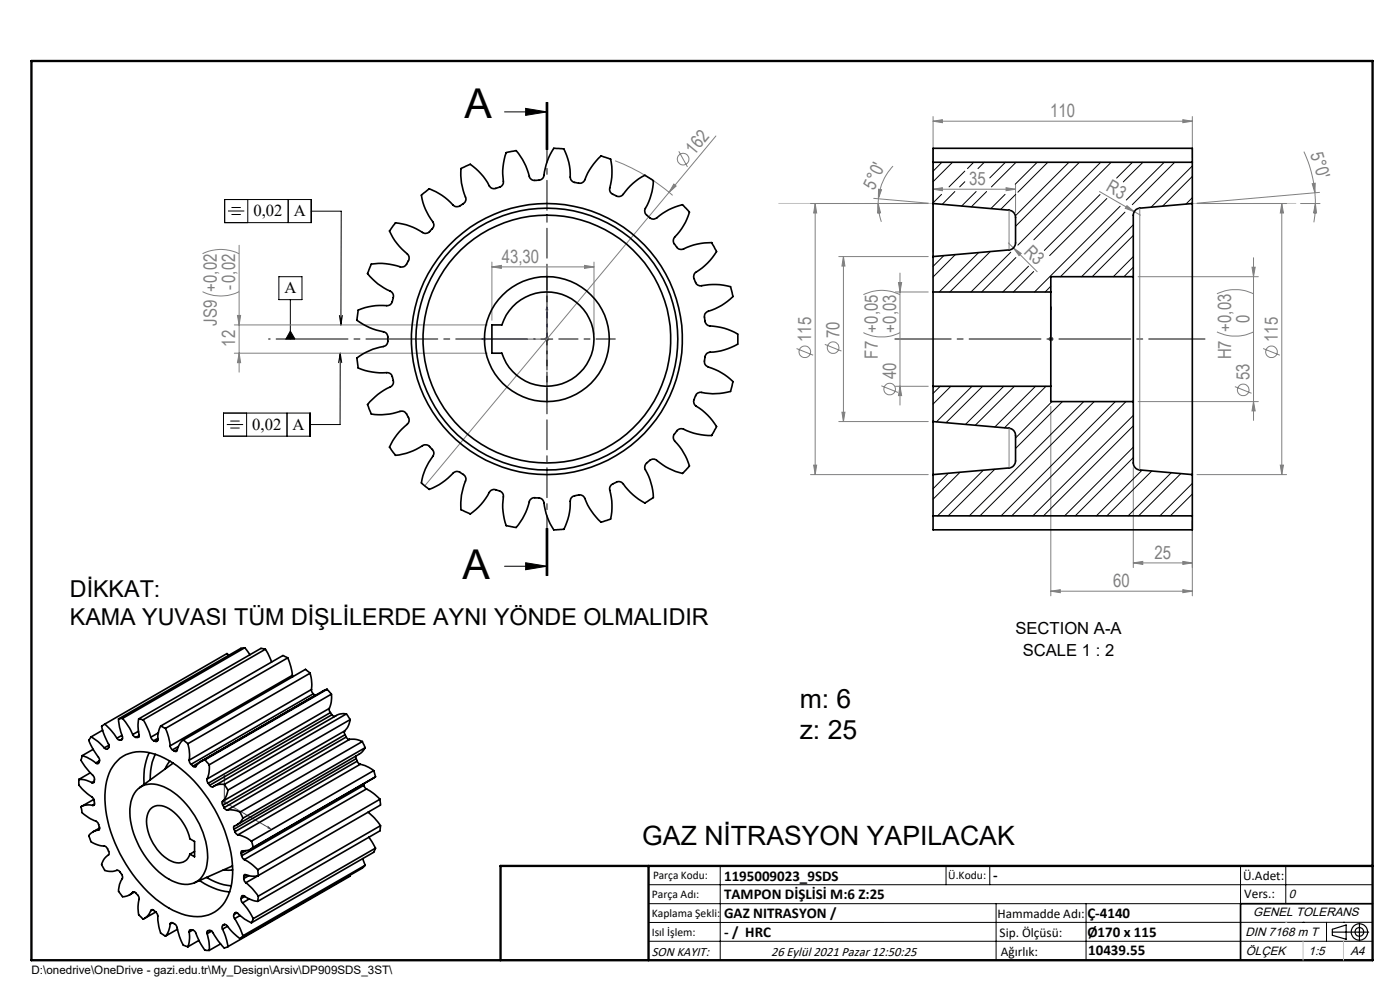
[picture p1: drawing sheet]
<svg xmlns="http://www.w3.org/2000/svg" width="297mm" height="210mm" viewBox="0 0 297 210" stroke-linecap="round" stroke-linejoin="round" font-family="sans-serif">
<g fill="none" stroke="#808080" stroke-width=".21">
<path d="M130.5 34.1a41.6 41.6 0 0 1 12.2 7.3M142.9 39l.5 .5-1.5 1.3zM144 32.1l1.8 3.3M151.9 28.8l-10 12M189.4 35.2a11.8 11.8 0 0 0-3.1 6.9M197.9 25.7l2-.3v.6zM197.9 24.7v28.7M197.9 25.7h55M213.4 39.8l2 .3-2 .4zM215.4 39.1v6M250.9 25.4l2 .3-2 .3zM252.9 24.7v8.7"/>
<path d="M276.6 32.2a25.7 25.7 0 0 1 2.3 8.7M278.4 39l.6-.1-.1 2zM43 53.8a8.6 8.6 0 0 1 7.7 0M50.7 52v26.9M104.4 56.6l2-.3v.6zM104.4 55.6v12.3M104.4 56.6h21.6M124 56.3l2 .3-2 .3zM126 55.6v15.3M141.9 40.8l-51.8 62.3M171.9 43.2h25M172.9 43.2l.3 2h-.6z"/>
<path d="M172.9 43.2v57.5M177.9 54.4h19M178.9 54.4v35M178.9 54.4l.3 2h-.6zM185.3 42.1l11.7 1M186.3 43.2l.5 1.9-.6 .1zM186.3 43.2a12 12 0 0 0 .7 3.9M186.3 42.1v1.1M186.4 40.1l.6 .1-.7 1.9zM190.6 59.9h.7l-.4 2zM190.9 57.9v28M197.9 40.1l2-.3v.7z"/>
<path d="M197.9 40.1h17.5M213.9 51.5l6.1 6.1M215 52.6l1.6 1.2-.4 .4zM233.3 40.6l7.3 4.3M239.1 43.6l1.5 1.3-1.9-.7zM240.6 44.9l1.3 .7M241.4 58.7h25.5M253.9 43.2h19M265.6 56.7h.7l-.4 2zM265.9 54.7v34.5M271.9 43.2l.4 2h-.7zM271.9 43.2v57.5"/>
<path d="M275.9 43.2h4.1M278.9 40.9l.1 2.3M279 43.2l.3 2-.6-.1zM279 43.2l-.3 4M279.9 40.8l-26 2.3M43 61.9a8.6 8.6 0 0 0 7.7 0M49.7 68.9h53.7M49.7 74.9h53.7M50.4 66.9h.6l-.3 2zM50.7 74.9l.3 2h-.6zM115.5 71.9h1M115.7 71.6l.7 .7"/>
<path d="M116 71.4v1M116.4 71.6l-.7 .7M169 73.9l3.5 1.4M175 73.1l3.5 1.4M183.2 70.5a8.6 8.6 0 0 0 7.7 0M183.2 62.5a8.6 8.6 0 0 1 7.7 0M189.9 61.9h7M222.4 71.9h1M222.6 71.6l.7 .7M222.9 71.4v1M223.3 71.6l-.7 .7M258.2 70.4a9 9 0 0 0 7.7 0"/>
<path d="M258.2 62.3a9 9 0 0 1 7.7 0M268 73.9l3.5 1.4M172.6 98.7h.6l-.3 2zM177.9 89.4h19M178.6 87.4h.6l-.3 2zM187 81.8l3.5 1.4M189.9 81.9h7M190.9 81.9l.4 2h-.7zM222.9 86.2v40.2M240.4 99.2v21.2M241.4 85.2h25.5M262 82l3.5 1.4"/>
<path d="M265.9 85.2l.4 2h-.7zM271.6 98.7h.7l-.4 2zM171.9 100.7h25M240.4 119.4l2-.3v.6zM240.4 119.4h12.5M250.9 119.1l2 .3-2 .3zM252.9 110.4v16M253.9 100.7h19M222.9 125.4l2-.3v.6zM222.9 125.4h30M250.9 125.1l2 .3-2 .3zM47.1 170.1h1"/>
<path d="M47.2 169.8l.7 .7M47.6 169.6v1.1M47.9 169.8l-.7 .7"/>
<circle cx="144.9" cy="33.8" r="1.23"/>
<circle cx="170.7" cy="74.6" r="1.23"/>
<circle cx="176.7" cy="73.7" r="1.23"/>
<circle cx="269.7" cy="74.6" r="1.24"/>
<circle cx="188.7" cy="82.5" r="1.24"/>
<circle cx="263.7" cy="82.7" r="1.24"/>
</g>
<g fill="none" stroke="#000" stroke-width=".21">
<path d="M107 23.7h9M111.5 23l4.5 .7-4.5 .8zM115.9 21.7v10M116 21.7v10M116.2 21.7v10M47.7 42.3h18.3v4.9h-18.3zM48.4 44.8h3.4M49.1 44h2M49.1 45.5h2M52.6 42.3v4.9M59.2 58.7h4.9v4.9h-4.9zM61.1 42.3v4.9"/>
<path d="M66 44.8h6.4l-.1 24.1M61.6 70.2l1 1.7h-2zM61.6 63.6v8.3M72 66.9l.3 2M72.2 74.9l-.1 15.2h-6.3M72.2 74.9l.3 2M72.2 74.9l-.4 2M72.6 66.9l-.3 2M114.8 71.9h2.5M116 70.7v2.5M47.4 87.6h18.4v4.9h-18.4zM48.1 90.1h3.5"/>
<path d="M48.9 89.3h1.9M48.9 90.8h1.9M52.3 87.6v4.9M60.9 87.6v4.9M111.5 119.4l4.5 .7-4.5 .8zM115.9 112.1v10M116 112.1v10M116.2 112.1v10zM107 120.1h9M137.6 187.7h153.6M137.6 191.7h153.6M137.6 199.7h153.6"/>
<path d="M152.8 183.7v20M200.7 183.7v4M210 183.7v4M211.3 191.7v12M230.4 191.7v12M263.2 183.7v20M272.8 183.7v8M276.4 195.6h.1M281.4 195.6v4.1M285 195.6h.1M291.2 195.6l-153.6 .1"/>
</g>
<g fill="none" stroke="#000" stroke-width=".25">
<path d="M282.6 197.7h7.8M282.6 197.1l3-.9v3l-3-.8zM288.4 195.8v3.8M106.2 203.7h185"/>
<circle cx="288.4" cy="197.7" r="1.74"/>
<circle cx="288.4" cy="197.7" r=".93"/>
</g>
<path d="M102.2 71.9l.7-.2v.4zM116 65l.2 .7h-.3zM116 65v6.9h-13.8M222.9 65v.7v-.7M222.9 71.7v.4zM222.9 71.9h.1M222.9 65v6.9M47.6 164.5l.1 .6-.3-.1zM47.6 164.5v5.6l9.8 5.7M56.9 175.4l.5 .4-.5-.2z" fill="none" stroke="#00f" stroke-width=".21"/>
<path d="M189.8 71.9h65.8" fill="none" stroke="#000" stroke-width=".21" stroke-dasharray="15.2 1.3 1.3 1.3" stroke-dashoffset="3.3"/>
<path d="M113.5 71.9h-56.5" fill="none" stroke="#000" stroke-width=".21" stroke-dasharray="15.2 1.3 1.3 1.3" stroke-dashoffset="-1.6"/>
<path d="M116 74.4v12M116 69.4v-12M118.5 71.9h12" fill="none" stroke="#000" stroke-width=".21" stroke-dasharray="15.2 1.3 1.3 1.3" stroke-dashoffset="11.1"/>
<path d="M116 21.7v100.4" fill="none" stroke="#000" stroke-width=".21" stroke-dasharray="6.3 1.3 1.3 1.3" stroke-dashoffset="3.8"/>
<path d="M291.2 191.7h-28v12" fill="none" stroke="#000" stroke-width=".35"/>
<path d="M6.7 12.9h284.5v190.8h-284.5zM137.6 183.7v20M291.2 183.7h-185v20" fill="none" stroke="#000" stroke-width=".5"/>
<path d="M253 43.2h21.9" fill="none" stroke="#c0c0c0" stroke-width=".21" stroke-dasharray="15.2 1.3 1.3 1.3" stroke-dashoffset="6.2"/>
<path d="M198 43.2h-32.8" fill="none" stroke="#c0c0c0" stroke-width=".21" stroke-dasharray="15.2 1.3 1.3 1.3" stroke-dashoffset=".8"/>
<path d="M276.4 199.7v4M285 199.7v4" fill="none" stroke="#c0c0c0" stroke-width=".21"/>
<path d="M272.8 195.6h.1" fill="none" stroke="#c0c0c0" stroke-width=".25"/>
<g fill="#000">
<path d="M61.6 70.2l1 1.7h-2z"/>
<path d="M111.5 23l4.5 .7-4.5 .8zM111.5 119.4l4.5 .7-4.5 .8z"/>
</g>
<g fill="#808080">
<path d="M279 43.2l.3 2-.6-.1zM278.4 39l.6-.1-.1 2z"/>
<path d="M186.4 40.1l.6 .1-.7 1.9zM186.3 43.2l.5 1.9-.6 .1z"/>
</g>
<g fill="#00f">
<path d="M116 65l.2 .7h-.3zM102.2 71.9l.7-.2v.4z"/>
<path d="M222.9 65v.7zM222.9 71.7v.4zM222.9 65v.7zM222.9 71.7v.4zM47.6 164.5l-.2 .5 .3 .1zM56.9 175.4v.2l.5 .2z"/>
</g>
<g fill="#808080">
<path d="M239.1 43.6l1.5 1.3-1.9-.7z"/>
<path d="M142.9 39l.5 .5-1.5 1.3z"/>
<path d="M215 52.6l1.6 1.2-.4 .4z"/>
<path d="M197.9 25.7l2-.3v.6zM250.9 25.4l2 .3-2 .3z"/>
<path d="M104.4 56.6l2-.3v.6zM124 56.3l2 .3-2 .3z"/>
<path d="M213.4 39.8l2 .3-2 .4zM197.9 40.1l2-.3v.7zM250.9 119.1l2 .3-2 .3zM240.4 119.4l2-.3v.6zM250.9 125.1l2 .3-2 .3zM222.9 125.4l2-.3v.6z"/>
<path d="M190.6 59.9h.7l-.4 2zM190.9 81.9l.4 2h-.7zM265.6 56.7h.7l-.4 2zM265.9 85.2l.4 2h-.7zM271.9 43.2l.4 2h-.7zM271.6 98.7h.7l-.4 2zM178.9 54.4l.3 2h-.6zM178.6 87.4h.6l-.3 2zM172.9 43.2l.3 2h-.6zM172.6 98.7h.6l-.3 2z"/>
<path d="M50.4 66.9h.6l-.3 2zM50.7 74.9l.3 2h-.6z"/>
</g>
<g fill="none" stroke="#000" stroke-width=".35">
<path d="M197.9 34.4v-2.9h55v2.9M197.9 34.4h55M197.9 34.4v8.8M252.9 34.4v8.8M89.4 41.4l1.7-1.4a14.3 14.3 0 0 1 5.3 3.7 2.25 2.25 0 0 0 2.4-1.3v-.4a14.1 14.1 0 0 1-1-6.2l2-1a13.4 13.4 0 0 1 4.2 4.9 2.16 2.16 0 0 0 2.8-.9 13.3 13.3 0 0 1 .6-6.4l2.1-.4a14.1 14.1 0 0 1 2.9 5.8 2.14 2.14 0 0 0 2.9-.2 14.6 14.6 0 0 1 2.2-6.1l2.1 .1a13.6 13.6 0 0 1 1.4 6.4 2.16 2.16 0 0 0 2 .9l.4-.1 .6-.5a13.2 13.2 0 0 1 3.5-5.2l2 .7a14.1 14.1 0 0 1-.2 6.5 2.33 2.33 0 0 0 1.7 1.4h.6l.5-.3a13 13 0 0 1 4.7-4.2l1.8 1.1a13.9 13.9 0 0 1-1.8 6.3 2.24 2.24 0 0 0 1.2 1.7l.6 .2 .6-.2a13.9 13.9 0 0 1 5.6-2.9l1.5 1.6a13.9 13.9 0 0 1-3.4 5.6 2.29 2.29 0 0 0 .8 2l.3 .2 .8 .1a13.3 13.3 0 0 1 6.2-1.4l1 1.9a14.3 14.3 0 0 1-4.6 4.6 2.11 2.11 0 0 0 1 2.6 14.7 14.7 0 0 1 6.6 .2l.5 2.1a14.4 14.4 0 0 1-5.6 3.3 1.75 1.75 0 0 0-.4 1.8 1.19 1.19 0 0 0 1.1 1.1 12.3 12.3 0 0 1 5.9 1.8v2.1a14.1 14.1 0 0 1-6.3 1.8 2.26 2.26 0 0 0-.8 2l.2 .6 .5 .3a13.2 13.2 0 0 1 5.4 3.3l-.5 2a13.4 13.4 0 0 1-6.6 .2 2.11 2.11 0 0 0-1 2.7 14.3 14.3 0 0 1 4.6 4.6l-1 1.9a14.3 14.3 0 0 1-6.4-1.5 2.14 2.14 0 0 0-1.7 2.2l.2 .3a12.8 12.8 0 0 1 3.2 5.4l-1.5 1.6a14.1 14.1 0 0 1-5.8-2.9 2.2 2.2 0 0 0-1.9 .8l-.3 .6v.6a12.9 12.9 0 0 1 1.8 6l-1.8 1.2a14.7 14.7 0 0 1-4.9-4.3 2.16 2.16 0 0 0-1.9 .2 1.16 1.16 0 0 0-.6 1.4 12.8 12.8 0 0 1 .1 6.1l-2 .7a14.3 14.3 0 0 1-3.6-5.4 2.23 2.23 0 0 0-2.2-.2l-.5 .3-.2 .6a13 13 0 0 1-1.4 6.2l-2.1 .1a14.3 14.3 0 0 1-2.2-6.1 2.12 2.12 0 0 0-2-.7l-.6 .2-.4 .4a12.8 12.8 0 0 1-2.8 5.7l-2.1-.4a13.4 13.4 0 0 1-.6-6.5 2.29 2.29 0 0 0-1.8-1.2l-.8 .2-.3 .3a13.6 13.6 0 0 1-4.1 4.7l-2-.9a17 17 0 0 1 1-6.6 2.36 2.36 0 0 0-2.2-1.4l-.4 .2a13.4 13.4 0 0 1-5.1 3.5l-1.7-1.4a14.6 14.6 0 0 1 2.6-5.9 2.23 2.23 0 0 0-1-1.9l-.6-.2h-.6a12.6 12.6 0 0 1-5.9 2.2l-1.3-1.7a14.7 14.7 0 0 1 4-5.2 2.15 2.15 0 0 0-1.3-2.5 14 14 0 0 1-6.5 .6l-.8-2a15 15 0 0 1 5.1-4 2.18 2.18 0 0 0-.5-2.6l-.4-.2a13.6 13.6 0 0 1-6.2-.9l-.3-2.2a13.7 13.7 0 0 1 6-2.5 2.09 2.09 0 0 0 0-2.9 15 15 0 0 1-6-2.6l.3-2.1a13.9 13.9 0 0 1 6.4-1 2.14 2.14 0 0 0 .7-2.8 15 15 0 0 1-5.1-4l.8-2a15.4 15.4 0 0 1 6.5 .6 2.15 2.15 0 0 0 1.3-2.5 14.7 14.7 0 0 1-4-5.1l1.3-1.7a13.9 13.9 0 0 1 6.1 2.2 2.37 2.37 0 0 0 2-1.5l-.1-.8a13.4 13.4 0 0 1-2.5-5.8zM197.9 43.2v11.2M197.9 43.2l16.2 1.4a1.51 1.51 0 0 1 1.3 1.5v5.4a1.51 1.51 0 0 1-1.3 1.5l-16.2 1.4M197.9 54.4v7.5M240.4 58.7v26.5M240.4 58.7h-17.5v3.2M252.9 43.2l-11.1 1a1.52 1.52 0 0 0-1.4 1.4v13.1M252.9 43.2v57.5"/>
<path d="M104.4 68.9h2.1a10 10 0 0 1 15.4-5.1 10 10 0 0 1 0 16.2 10 10 0 0 1-15.4-5.1h-2.1zM197.9 61.9v20M197.9 61.9h25M222.9 61.9v20M197.9 89.4v11.3M197.9 89.4l16.2 1.4a1.51 1.51 0 0 1 1.3 1.5v5.5a1.51 1.51 0 0 1-1.3 1.5l-16.2 1.4M197.9 81.9v7.5M197.9 81.9h25M222.9 81.9v3.3h17.5M240.4 85.2v13a1.52 1.52 0 0 0 1.4 1.5l11.1 1M197.9 109.4v3h55v-3M197.9 100.7v8.7"/>
<path d="M197.9 109.4h55M252.9 100.7v8.7M48.5 139l-.3-.4-26 15M51.9 137.4l1.1 1.5M51.9 137.4l-.8 .1-25.9 15M51.9 137.4l-25.9 15M56.3 137.7l1.3 2.7M56.3 137.7l-.9-.2-26 15M56.3 137.7l-25.9 15M61 139.6a11.1 11.1 0 0 1 1 3.7M61 139.6l-1-.5-25.9 14.9M61 139.6l-25.9 14.9"/>
<path d="M19.3 156.3l-.5 .7 .9 1.9 1.1 1.7a.83 .83 0 0 1-.2 1.4l-.3-.2M19.3 156.3a9.8 9.8 0 0 1 2.8 2.3M19.8 159l-2.4 1.3M21.8 154.9l-2.5 1.4M22.2 153.6l-.6 .4a14.4 14.4 0 0 0 1.5 4.1 .59 .59 0 0 1-.3 .7 .59 .59 0 0 1-.7-.2M22.2 153.6l1.4 1.4 1.2 1.6M23.1 158.1l-1 .5M24.8 156.6l.4 .3 .3 .1M25.2 152.5a10 10 0 0 0 .8 3.8l-.2 .6M25.8 156.9l-.3 .1M25.9 156l-1.1 .6M25.9 156.8l-.1 .1"/>
<path d="M26 156.7l-.5 .3M26 152.4l-.8 .1M26 152.4l1.5 2 .7 1.4M28.2 155.8l.3 .4 .4 .2M28.9 156.4h.3M29.4 155.1l-1.2 .7M29.4 152.5a9.8 9.8 0 0 0 .1 3.6l-.3 .3M29.4 152.5l1 .2M29.5 156.3l-.3 .1M29.5 156l-.6 .4M30.4 152.7l1.1 2.3 .5 1.4M31.6 159.7a13.4 13.4 0 0 0-1 6.7"/>
<path d="M32 156.4l.2 .4 .4 .3M32.6 157.1l.4 .2M33.4 157l-.4 .3M33.5 156.6l-.9 .5M33.6 155.5l-1.6 .9M34.1 154a7.6 7.6 0 0 0-.7 3.2l-.4 .1M34.1 154l1 .5M35.1 154.5a11.1 11.1 0 0 1 1 3.7M36.1 158.2l.5 .9M36.6 159.1l.4 .2M37.6 159l-.6 .3M37.8 158.4l-1.2 .7"/>
<path d="M38.9 157a5.1 5.1 0 0 0-1.5 2.4l-.4-.1M38.9 157l1 .8M39.9 157.8a9.2 9.2 0 0 1 .2 3.4M62 143.3l.1 .3M62 143.3l-25.9 14.9M65.8 142.8a9 9 0 0 1 .3 3.5M65.8 142.8l-1-.8-25.9 15M65.8 142.8l-25.9 15M66.1 146.3v.4l.4 .5M66.1 146.3l-26 14.9M66.5 147.2l.4 .3-26 15M66.5 147.2l-26 14.9"/>
<path d="M69.4 146.2l.9 1M69.4 146.2l-.6 .2-26.1 15.1M69.4 146.2l-25.9 15M69.8 150.3v.3l.3 .6M69.8 150.3l-25.8 14.9M70.1 151.2l.3 .4M70.1 151.2l-25.9 14.9M70.3 147.2a5.6 5.6 0 0 1-.5 3.1M70.3 147.2l-25.9 15M70.4 151.6l.6 .4M70.4 151.6l-25.9 15M73.1 155l-.1 .4 .2 .4"/>
<path d="M73.1 155l-25.9 15M73.2 155.8l.2 .5M73.2 155.8l-25.9 15M73.4 156.3l.5 .5h.3M73.4 156.3l-25.9 15M73.5 151.4l.8 1.2M73.5 151.4a2.94 2.94 0 0 0-2.2 .4l-25.9 14.9M73.5 151.4l-25.9 15M74.2 156.8a4.5 4.5 0 0 1 2.7 .5M74.2 156.8l-26 15M74.3 152.6a4.1 4.1 0 0 1-1.2 2.4M74.3 152.6l-25.9 15"/>
<path d="M76.9 157.3l.6 1.3M76.9 157.3l-26 15M77.5 158.6l-.6 .8-.7 .6-25.9 14.9M77.5 158.6l-26 15M16.7 165.3v.3a1.95 1.95 0 0 0 1 2l1.8 1.4a1.42 1.42 0 0 1 .3 1.8h-.2M16.7 165.3a4.8 4.8 0 0 1 2.8 .7M17.2 171.1l.1 .3a1.89 1.89 0 0 0 1.2 1.8l1.1 .7a1.48 1.48 0 0 1 1.4 1.1l.1 .4a.42 .42 0 0 1-.3 .7M17.4 160.3v.2a1.43 1.43 0 0 0 .3 1.7l1.9 2.2a1.47 1.47 0 0 1 .4 1.4M17.4 160.3l1.1 .4 1.8 1.1M19.2 163.9l-2.5 1.4M19.6 170.8a3.6 3.6 0 0 0-2.4 .3M19.9 169.6l-2.7 1.5"/>
<path d="M20 165.8a.33 .33 0 0 1-.2 .2 .33 .33 0 0 1-.3 0M20 165.7l-.5 .3M20 170.6l-.4 .2M20.8 176.1a2.92 2.92 0 0 0-2 1.2l.1 .3a1.95 1.95 0 0 0 1.9 1.6l.6 .2a1.14 1.14 0 0 1 1.5 .9l.2 .4a.75 .75 0 0 1-.6 1l-.6 .7a1.57 1.57 0 0 0 .3 2.1 3.5 3.5 0 0 0 2.8 .1l.5 .4a1.5 1.5 0 0 1 .4 1.4 4 4 0 0 0-.6 2.8l.2 .3a1.06 1.06 0 0 0 1.7 .5l1-.7M21.1 176l-.3 .1M21.1 161.4l-.8 .4M21.1 175.6l-1.4 .9M24.9 161.4a7.5 7.5 0 0 1 8.2-1.4 25.2 25.2 0 0 1 12.4 11.7 25.4 25.4 0 0 1 3.7 15.6 8 8 0 0 1-5 6.8 10.5 10.5 0 0 1-8.4-1.5 30.1 30.1 0 0 1-13.5-23 10.9 10.9 0 0 1 2.6-8.2zM28.9 167.7a4.9 4.9 0 0 1 5.8-.8 17.8 17.8 0 0 1 9.1 12.4 8.1 8.1 0 0 1-1.3 7.1 5 5 0 0 1-6 .5 17.9 17.9 0 0 1-8.9-15.3l.4-2.2zM31.8 171.7a3.3 3.3 0 0 1 4.6 .2 10.8 10.8 0 0 1 3.9 6l1 .6v3.2l-1-.5a2.59 2.59 0 0 1-3.9 1.5 9.8 9.8 0 0 1-5.2-9.6zM32.9 160a12.1 12.1 0 0 0-1 5.4M36 161.4l-1 1.7"/>
<path d="M36.8 161.9l-7.2 5.2M40.1 161.2l.1 .5 .3 .4M40.5 162.1l.4 .4M43.5 161.2a3.7 3.7 0 0 0-2.1 1.5l-.5-.2M43.5 161.2l.9 1M44 165.2l-.1 .4 .3 .5M44.2 166.1l.3 .5M44.4 162.2a6 6 0 0 1-.4 3M47.2 170l-.1 .3 .2 .5M47.3 170.8l.2 .5M47.5 171.3l.4 .4 .3 .1M47.6 166.4a4.4 4.4 0 0 0-2.7 .5l-.4-.3"/>
<path d="M47.6 166.4l.8 1.2M48.2 171.8a4.8 4.8 0 0 1 2.7 .5M48.4 167.6a4.1 4.1 0 0 1-1.2 2.4M49.6 175.9l.2 .5M49.8 176.4l.2 .4 .5 .3M50.5 177.1a6.8 6.8 0 0 1 2.8 1.3M50.9 172.3l.6 1.3M51.5 173.6a3.9 3.9 0 0 1-1.9 1.7v.6M53.3 178.4l.4 1.3M53.7 179.7a3.8 3.8 0 0 1-2.5 .8v.5M75.5 160.4l.1 .5M75.6 160.9l.2 .6"/>
<path d="M75.6 160.9l-26 15M75.8 161.5l.2 .3 .4 .3M75.8 161.5l-26 14.9M76.4 162.1a6.8 6.8 0 0 1 2.9 1.4M76.4 162.1l-25.9 15M77.1 166.3l.1 .3M77.2 166.6l.6 .7M77.2 166.6l-25.9 14.9M77.8 167.3l1.4 1 1.4 1.2M77.8 167.3l-26 15M78.1 172.3a11.1 11.1 0 0 1 2.6 2.8M78.2 177.6l1.5 2.3"/>
<path d="M79.3 163.5l.4 1.3M79.3 163.5l-26 14.9M79.7 164.8l-26.4 15.3M79.7 179.9l-.4 .9-26 14.9M79.7 164.8l-26 14.9M79.7 179.9l-26 15M80.6 169.5l.1 1.3-25.9 14.9M80.6 169.5l-25.9 15M80.7 175.1l-.1 1.1-25.9 15M80.7 175.1l-25.9 15M28.2 189.3a1.23 1.23 0 0 1 1.1 .7l.1 .1a1.44 1.44 0 0 1 0 1.4l-.1 1.2a2.3 2.3 0 0 0 1 2.2l.1 .1a3.2 3.2 0 0 0 1.6-1.8M28.3 189.2l-.1 .1"/>
<path d="M28.5 189.2l-1 .6M32 193.2a.7 .7 0 0 1 1 .2l.2 .2a1.77 1.77 0 0 1 .3 1.6l.2 1.3a2.15 2.15 0 0 0 1.4 2.1M32.3 193l-.3 .2M33.1 193.5l-2.5 1.3M36.1 196a4.2 4.2 0 0 1-1 2.6M36.6 195.7a1.48 1.48 0 0 1 1 1.1l.1 .4a9 9 0 0 0 1.3 3.3l.9 .3M36.6 195.7l-.4 .1-.1 .2M36.6 195.7l-.5 .3M37.6 197.1l-2.5 1.5M40.1 197.7a.52 .52 0 0 1 .9-.4l.1 .1a2.3 2.3 0 0 1 .8 1.5l1 1.8a1.16 1.16 0 0 0 1.3 .9h.2M40.1 197.7a6.7 6.7 0 0 1-.2 3.1M40.9 197.3l-.8 .4"/>
<path d="M41.3 180.6l-1 .6M42.2 199.5l-2.3 1.3M42.3 186.8a13.8 13.8 0 0 0 6.4 2.4M43.8 186.1l2.8 1.3 2.4 .5M44 198a.57 .57 0 0 1 .3-.6 .57 .57 0 0 1 .6 .1l1.4 2.1 1.3 1.5 .8-.3M44 198a9.8 9.8 0 0 1 .4 3.6M44.9 197.5l-.9 .5M47.2 197.1l.6 1.4 .6 2.3M47.3 196.3l-.2 .3 .1 .5M47.4 184.5h2M47.5 196.1l.5 .1 1.5 1.7 1.4 1.2M47.5 196.1l-.2 .2"/>
<path d="M47.6 196.1h-.1M47.7 196.1l-.4 .2M48.3 196.5l-1.1 .6M49.3 183.7l-8 3.5M49.6 194v.4l.2 .5M49.8 194.9l1 1.8 .7 1.8M49.8 193.7a.38 .38 0 0 1 .7 .1 8.3 8.3 0 0 0 2.8 1.9M49.8 193.7l-.2 .3M50.1 193.6l-.3 .1M50.3 193.6l-.7 .4M50.9 194.2l-1.1 .7M51.2 190.6v.6l.3 .3"/>
<path d="M51.2 181l.1 .5M51.3 190.2l-.1 .4M51.3 181.5l.2 .6 .3 .2M51.3 190.2l.2-.2 .3 .1a6.3 6.3 0 0 0 2.9 1.1M51.5 191.5l.9 1.2 1.3 2.2M51.5 198.5l-.6 .6M51.6 190l-.3 .2M51.7 185.9v.5M51.7 186.4l.1 .5 .3 .3M51.8 182.3a9.7 9.7 0 0 1 2.9 2.2M52 190.1l-.8 .5M52.1 187.2a11.1 11.1 0 0 1 2.7 2.9"/>
<path d="M52.2 180.4l-1 .6M52.3 185.6l-.6 .3M52.8 185.7l-1.1 .7M52.9 190.7l-1.4 .8M53.7 194.9l-.4 .8M54.7 184.5l.1 1.2M54.8 185.8l-2.7 1.4M54.8 185.7a6.7 6.7 0 0 1-3-.1l-.1 .3M54.8 190.1l-.1 1.1M74.3 185.7v.1l-25.9 15M76.9 182.1l.6 1.4M77.5 183.5l-.6 .6-26 15"/>
<path d="M77.5 183.5l-26 15M46.8 200.2l-2.4 1.4"/>
<circle cx="116" cy="71.9" r="13.2"/>
<circle cx="116" cy="71.9" r="27.8"/>
<circle cx="116" cy="71.9" r="28.8"/>
<circle cx="116" cy="71.9" r="26.3"/>
</g>
<g fill="none" stroke="#000" stroke-width=".21">
<path d="M199.8 34.4l-1.9 1.9M202.1 34.4l-4.2 4.2M204.7 36.3l-3.4 3.3M204.7 38.6l-1.1 1M206.6 34.4l-1.4 1.4M208.8 34.4l-1.3 1.4M213.3 34.4l-3.3 3.3M215.5 34.4l-5.2 5.2M220 34.4l-4.6 4.7M222.3 34.4l-6.4 6.4M226.8 34.4l-11.4 11.4M229 34.4l-13.6 13.6"/>
<path d="M233.5 34.4l-17.6 17.6M235.7 34.4l-16.4 16.5M240.2 34.4l-3.3 3.4M242.5 34.4l-4.2 4.2M247 34.4l-8.1 8M249.2 34.4l-9 9M252.9 35.2l-8.7 8.7M252.9 37.4l-6.3 6.3M199.7 41.2l-1.8 1.8M200.2 54.2l-2.3 2.3M202.6 40.6l-2.7 2.7M202.7 54l-4.8 4.8"/>
<path d="M207.1 40.6l-3.1 3.1M207.6 53.6l-8.4 8.3M209.3 40.6l-3.2 3.3M210.1 53.4l-8.6 8.5M213.2 41.2l-3 3.1M214.4 53.5l-8.4 8.4M215.5 41.2l-3.2 3.2M215.5 54.6l-7.3 7.3M218.2 56.5l-5.5 5.4M219.3 57.6l-4.3 4.3M233.4 41.3l-11.9 11.8M234.8 42.1l-12.1 12.1"/>
<path d="M237.6 43.7l-18.1 18.2M238.7 45l-13.7 13.7M240.4 47.7l-11 11M240.4 54.4l-4.2 4.3M240.4 49.9l-8.7 8.8M240.4 56.7l-2 2M252.9 41.9l-1.3 1.4M222.9 60.7l-1.2 1.2M199.5 81.9l-1.6 1.6M201.7 81.9l-3.8 3.8M206.2 81.9l-7.6 7.6M208.5 81.9l-7.8 7.8"/>
<path d="M208.6 99.8l-9.7 9.6M211 99.5l-9.8 9.9M212.9 81.9l-8.1 8.1M215.2 81.9l-8.3 8.3M219.7 81.9l-8.7 8.7M221.9 81.9l-8.8 8.9M223.2 85.2l-7.8 7.7M225.4 85.2l-10 9.9M229.9 85.2l-24.3 24.2M232.1 85.2l-24.2 24.2M236.6 85.2l-24.2 24.2M238.9 85.2l-24.3 24.2"/>
<path d="M240.4 88.1l-21.3 21.3M240.4 94.9l-14.6 14.5M240.4 90.3l-19 19.1M240.4 97.1l-12.3 12.3M242.3 99.8l-9.7 9.6M244.3 99.9l-9.5 9.5M201.2 100.4l-3.3 3.3M203.7 100.2l-5.8 5.7M248.5 100.3l-9.2 9.1M250.5 100.5l-9 8.9M252.9 102.5l-6.8 6.9M252.9 109.3l-.1 .1"/>
<path d="M252.9 104.8l-4.6 4.6"/>
</g>
<path d="M214.1 44.6v8.4M241.8 44.2v55.5M214.1 90.8v8.5" fill="none" stroke="#808080" stroke-width=".21"/>
<g font-size="8.7">
<text x="98.5" y="25.1">A</text>
<text x="98.1" y="122.8">A</text>
</g>
<g font-size="5.6">
<text x="169.6" y="150.1">m: 6</text>
<text x="169.6" y="156.7">z: 25</text>
<text x="136.3" y="179.3">GAZ NİTRASYON YAPILACAK</text>
</g>
<g font-size="4.9">
<text x="14.8" y="126.7">DİKKAT:</text>
<text x="14.8" y="132.6">KAMA YUVASI TÜM DİŞLİLERDE AYNI YÖNDE OLMALIDIR</text>
</g>
<g font-size="3.9" fill="#808080">
<text x="222.8" y="24.8">110</text>
<text x="147.3" y="33" transform="rotate(-50 147.3 33)">162</text>
<text x="278" y="32.6" transform="rotate(73 278 32.6)">5°0'</text>
<text x="185.4" y="40.4" transform="rotate(-65 185.4 40.4)">5°0'</text>
<text x="205.6" y="39.3">35</text>
<text x="234.4" y="40.4" transform="rotate(30 234.4 40.4)">R3</text>
<text x="217.1" y="53.6" transform="rotate(45 217.1 53.6)">R3</text>
<text x="106.5" y="55.7">43,30</text>
<text x="49.9" y="61.5" transform="rotate(-90 49.9 61.5)">-0,02</text>
<text x="46" y="69.1" transform="rotate(-90 46 69.1)">JS9 +0,02</text>
<text x="178.1" y="71.7" transform="rotate(-90 178.1 71.7)">70</text>
<text x="190.1" y="70.5" transform="rotate(-90 190.1 70.5)">+0,03</text>
<text x="265.1" y="68.5" transform="rotate(-90 265.1 68.5)">0</text>
<text x="49.9" y="73.6" transform="rotate(-90 49.9 73.6)">12</text>
<text x="172.1" y="72.6" transform="rotate(-90 172.1 72.6)">115</text>
<text x="186.2" y="76.1" transform="rotate(-90 186.2 76.1)">F7 +0,05</text>
<text x="261.2" y="76.2" transform="rotate(-90 261.2 76.2)">H7 +0,03</text>
<text x="271.1" y="72.6" transform="rotate(-90 271.1 72.6)">115</text>
<text x="190.1" y="80.5" transform="rotate(-90 190.1 80.5)">40</text>
<text x="265.1" y="80.7" transform="rotate(-90 265.1 80.7)">53</text>
<text x="244.9" y="118.5">25</text>
<text x="236.2" y="124.5">60</text>
</g>
<g font-size="3.5">
<text x="53.8" y="45.9">0,02</text>
<text x="62.3" y="45.9">A</text>
<text x="60.4" y="62.2">A</text>
<text x="53.5" y="91.2">0,02</text>
<text x="62.1" y="91.2">A</text>
<text x="215.4" y="134.6">SECTION A-A</text>
<text x="217" y="139.1">SCALE 1 : 2</text>
</g>
<g font-size="3.2">
<text x="153.6" y="186.8">1195009023_9SDS</text>
<text x="153.6" y="190.8">TAMPON DİŞLİSİ M:6 Z:25</text>
<text x="210.7" y="186.6">-</text>
<text x="153.6" y="194.8">GAZ NITRASYON /</text>
<text x="230.7" y="194.8">Ç-4140</text>
<text x="153.6" y="198.8">- / HRC</text>
<text x="230.7" y="198.7">Ø170 x 115</text>
<text x="230.8" y="202.6">10439.55</text>
</g>
<g font-size="2.8">
<text x="263.7" y="186.7">Ü.Adet:</text>
<text x="263.9" y="190.5">Vers.:</text>
<text x="211.6" y="194.8">Hammadde Adı:</text>
<text x="138.3" y="202.8">SON KAYIT:</text>
<text x="163.6" y="202.8">26 Eylül 2021 Pazar 12:50:25</text>
<text x="212.1" y="198.7">Sip. Ölçüsü:</text>
<text x="212.3" y="202.7">Ağırlık:</text>
</g>
<g font-size="2.6">
<text x="273.4" y="190.4">0</text>
<text x="265.9" y="194.4">GENEL TOLERANS</text>
<text x="264.2" y="198.5">DIN 7168 m T</text>
<text x="264.3" y="202.6">ÖLÇEK</text>
<text x="277.6" y="202.6">1:5</text>
<text x="286.5" y="202.6">A4</text>
</g>
<g font-size="2.5">
<text x="138.3" y="190.5">Parça Adı:</text>
<text x="138.5" y="186.5">Parça Kodu:</text>
<text x="201.2" y="186.5">Ü.Kodu:</text>
<text x="138.3" y="194.5">Kaplama Şekli:</text>
<text x="138.3" y="198.6">Isıl İşlem:</text>
<text x="6.7" y="206.7">D:\onedrive\OneDrive - gazi.edu.tr\My_Design\Arsiv\DP909SDS_3ST\</text>
</g>
</svg>
